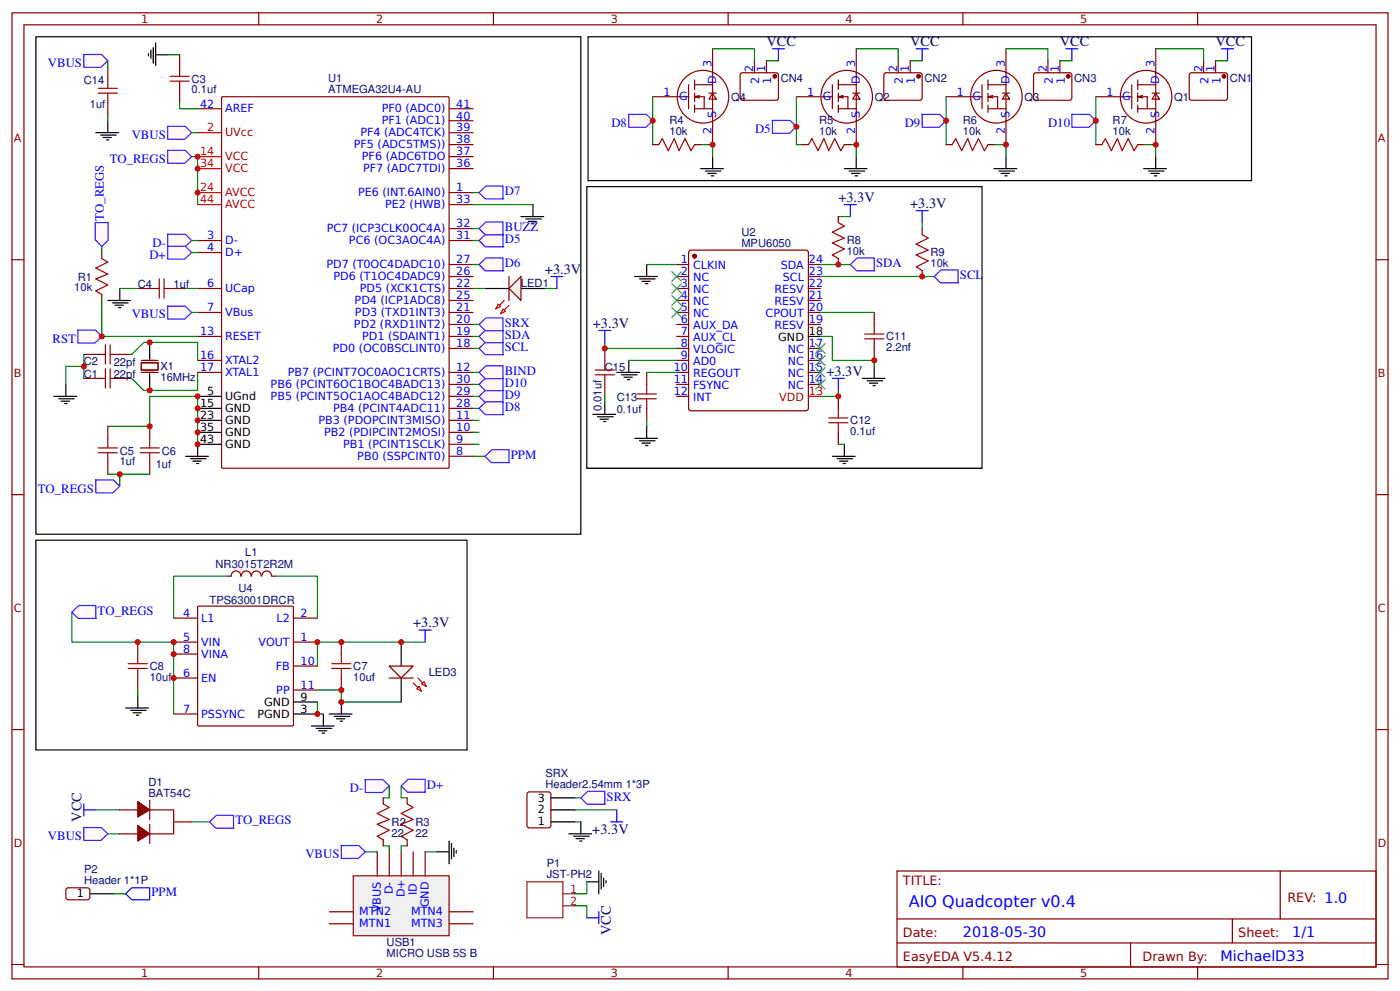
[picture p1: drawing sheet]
<svg xmlns="http://www.w3.org/2000/svg" width="309mm" height="219mm" viewBox="0 0 309 219" stroke-linecap="round" stroke-linejoin="round" font-family="sans-serif">
<g fill="none" stroke="#800" stroke-width=".26">
<path d="M2.6 2.8h304.1v213.3h-304.1zM5.3 5.5h298.7v207.9h-298.7zM57.1 2.8v2.7M109 2.8v2.7M160.9 2.8v2.7M212.7 2.8v2.7M264.6 2.8v2.7M43.7 24h5.2M49.1 21.4h49.9l.2 .1v81.6l-.1 .2-49.9 .1-.2-.2-.1-81.6zM99.2 24h5.3M99.2 37.2h5.3M99.2 34.6h5.3"/>
<path d="M99.2 31.9h5.3M99.2 29.3h5.3M99.2 26.6h5.3M2.6 57.3h2.7M22.5 55.7v1.4M43.7 55.7h5.2M43.7 53.1h5.2M99.2 53.1h5.3M99.2 42.5h5.3M99.2 58.4h5.3M99.2 50.5h5.3M99.2 45.2h5.3"/>
<path d="M304 57.3h2.7M18.5 78.2h2.7M22.5 65v1.3M26.5 78.2h2.6M43.7 79.6h5.2M43.7 69h5.2M43.7 63.7h5.2M43.7 74.3h5.2M99.2 69h5.3M99.2 63.7h5.3M99.2 74.3h5.3M99.2 61h5.3"/>
<path d="M99.2 66.3h5.3M99.2 71.6h5.3M99.2 76.9h5.3M18.5 83.5h2.7M26.5 83.5h2.6M43.7 82.2h5.2M99.2 82.2h5.3M99.2 84.9h5.3M99.2 87.5h5.3M99.2 90.1h5.3M99.2 92.8h5.3M99.2 95.4h5.3"/>
<path d="M99.2 98.1h5.3M2.6 109.2h2.7M99.2 100.7h5.3M304 109.2h2.7M2.6 161.1h2.7M304 161.1h2.7M198.2 192.3h105.8v21.1h-105.8zM282.8 192.3v10.6M2.6 212.9h2.7M57.1 213.4v2.7M109 213.4v2.7M160.9 213.4v2.7"/>
<path d="M198.2 202.9h105.8M198.2 208.1h105.8M212.7 213.4v2.7M249.8 208.1v5.3M264.6 213.4v2.7M272.3 202.9v5.2M304 212.9h2.7"/>
</g>
<path d="M43.7 37.2h5.2M43.7 34.6h5.2M43.7 29.3h5.2M43.7 45.2h5.2M43.7 42.5h5.2" fill="none" stroke="#f00" stroke-width=".26"/>
<path d="M43.7 87.5h5.2M43.7 98.1h5.2M43.7 95.4h5.2M43.7 90.1h5.2M43.7 92.8h5.2" fill="none" stroke="#000" stroke-width=".26"/>
<path d="M22.5 57.1l1.3 .8-2.6 1.3 2.6 1.3-2.6 1.1 2.6 1.3-2.6 1.3 1.3 .8M21.2 78.2h2.1M23.3 76.1v4.3M24.3 76.1v4.3M24.3 78.2h2.2M21.2 83.5h2.1M23.3 81.4v4.2M24.3 83.5h2.2M24.3 81.4v4.2" fill="none" stroke="#a00000" stroke-width=".26"/>
<path d="M17.1 72.9h4l1.4 1.4-1.5 1.4h-3.8z" fill="#fff7f8" stroke="#430aff" stroke-width=".26"/>
<path d="M37 12.1h2.7M39.7 22.7v1.3h4M42.3 34.6h1.4v10.6M22.5 54.4v1.3M18.5 78.2v2.7h-3.9v4M22.5 66.3v8h21.2M26.5 63.7h3.9M29.1 78.2l2.6-2.6h12v4M41 63.7h2.7M23.8 94.1h9.3v-6.6h10.6v10.6M43.7 82.2v4h-12l-2.6-2.7" fill="none" stroke="#080" stroke-width=".26"/>
<g fill="none" stroke="#000" stroke-width=".26">
<path d="M32.8 11.8v.6M33.3 11v1.9M33.9 10.5v3.4M34.4 12.1h2.6M34.4 9.4v5.1M23.8 66.3h5M24.9 66.9h3.4M25.4 67.4h1.9M26.2 67.9h.5M26.5 63.7v2.6M11.9 87.5h5M13 88h3.4"/>
<path d="M13.5 88.6h1.8M14.3 89.1h.5M14.6 84.9v2.6M43.7 98.1v2.6M41 100.7h5M42.1 101.3h3.4M42.6 101.8h1.8M43.4 102.3h.5"/>
</g>
<path d="M37.6 17.9h4.2M37.6 16.9h4.2M39.7 14.7v2.2M39.7 17.9v2.1M33.1 63.7h2.1M35.2 61.6v4.2M36.2 61.6v4.2M36.2 63.7h2.2" fill="none" stroke="#a00000" stroke-width=".26"/>
<path d="M39.7 12.1v2.6M39.7 20v2.7M30.4 63.7h2.7M38.4 63.7h2.6" fill="none" stroke="#800" stroke-width=".26"/>
<g fill="#fff7f8" stroke="#430aff" stroke-width=".26">
<path d="M37 51.7h3.9l1.4 1.4-1.5 1.5h-3.8z"/>
<path d="M37 54.4h3.9l1.4 1.3-1.5 1.5h-3.8z"/>
</g>
<path d="M42.3 55.7h1.4M42.3 53.1h1.4" fill="none" stroke="#080" stroke-width=".26"/>
<g fill="#fff7f8" stroke="#430aff" stroke-width=".26">
<path d="M105.8 87.5l1.6-1.5h3.7l.1 2.9h-4z"/>
<path d="M105.8 84.9l1.6-1.5h3.7l.1 2.8h-4z"/>
<path d="M105.8 82.2l1.6-1.4h3.7l.1 2.8h-4z"/>
<path d="M105.8 76.9l1.6-1.4h3.7l.1 2.8h-4z"/>
<path d="M105.8 74.3l1.6-1.5h3.7l.1 2.9h-4z"/>
<path d="M105.8 71.6l1.6-1.4h3.7l.1 2.8h-4z"/>
<path d="M105.8 58.4l1.6-1.5h3.7l.1 2.9h-4z"/>
<path d="M105.8 53.1l1.6-1.5h3.7l.1 2.9h-4z"/>
</g>
<g fill="none" stroke="#080" stroke-width=".26">
<path d="M104.5 58.4h1.3M104.5 53.1h1.3M104.5 42.5h1.3M104.5 63.7h2.7M104.5 71.6h1.3M104.5 74.3h1.3M104.5 76.9h1.3M120.4 63.7h2.6M104.5 82.2h1.3M104.5 84.9h1.3M104.5 87.5h1.3M104.5 90.1h1.3"/>
<path d="M104.5 92.8h1.3M104.5 95.4h1.3M104.5 98.1h1.3M23.8 104.7h9.3"/>
</g>
<path d="M21.7 98.9h4.2M21.7 99.9h4.2M23.8 96.8v2.1M23.8 99.9v2.1M31 98.9h4.2M31 99.9h4.2M33.1 96.8v2.1M33.1 99.9v2.1" fill="none" stroke="#a00000" stroke-width=".26"/>
<path d="M23.8 94.1v2.7M33.1 94.1v2.7M23.8 102v2.7M33.1 102v2.7" fill="none" stroke="#800" stroke-width=".26"/>
<path d="M37 67.6h3.9l1.4 1.4-1.5 1.4h-3.8z" fill="#fff7f8" stroke="#430aff" stroke-width=".26"/>
<path d="M42.3 69h1.4" fill="none" stroke="#080" stroke-width=".26"/>
<path d="M37 27.9h3.9l1.4 1.4-1.5 1.4h-3.8z" fill="#fff7f8" stroke="#430aff" stroke-width=".26"/>
<path d="M42.3 29.3h1.4" fill="none" stroke="#080" stroke-width=".26"/>
<path d="M21.7 19.5h4.2M23.8 17.4v2.1M21.7 20.6h4.2M23.8 20.6v2.1" fill="none" stroke="#a00000" stroke-width=".26"/>
<path d="M23.8 14.7v2.7M23.8 22.7v2.6" fill="none" stroke="#800" stroke-width=".26"/>
<path d="M18.5 12h3.9l1.4 1.4-1.5 1.5h-3.8z" fill="#fff7f8" stroke="#430aff" stroke-width=".26"/>
<g fill="none" stroke="#000" stroke-width=".26">
<path d="M7.9 8.1h120.4v109.8h-120.4zM21.2 29.3h5M22.2 29.8h3.5M22.8 30.3h1.8M23.5 30.9h.6M23.8 26.6v2.7M115.1 47.8h5M116.2 48.3h3.4M116.7 48.9h1.8M117.5 49.4h.5M117.7 45.2v2.6M33.1 75.6v3.7"/>
<path d="M33.1 82.5v3.7"/>
</g>
<path d="M23.8 13.4v1.3M23.8 25.3v1.3M104.5 45.2h13.2" fill="none" stroke="#080" stroke-width=".26"/>
<path d="M31.2 79.6h3.7M31.2 80.1h3.7v1.6h-3.7zM31.2 82.2h3.7" fill="none" stroke="#800" stroke-width=".26"/>
<path d="M105.8 42.5l1.6-1.4h3.7l.1 2.8h-4z" fill="#fff7f8" stroke="#430aff" stroke-width=".26"/>
<circle cx="153.5" cy="56.5" r=".4" fill="#800" stroke="#800" stroke-width=".26"/>
<g fill="none" stroke="#800" stroke-width=".26">
<path d="M149.5 58.4h2.6M152.4 55.3l25.7-.1 .4 .3 .1 34.6-.3 .5-25.6 .1-.5-.3-.1-34.7zM178.6 58.4h2.6M149.5 61h2.6M149.5 63.7h2.6M149.5 66.3h2.6M149.5 69h2.6M149.5 71.6h2.6M149.5 74.3h2.6M149.5 76.9h2.6M149.5 79.6h2.6M178.6 61h2.6"/>
<path d="M178.6 63.7h2.6M178.6 66.3h2.6M178.6 69h2.6M178.6 71.6h2.6M178.6 76.9h2.6M178.6 79.6h2.6M149.5 82.2h2.6M149.5 84.9h2.6M149.5 87.5h2.6M178.6 82.2h2.6M178.6 84.9h2.6"/>
</g>
<path d="M178.6 87.5h2.6" fill="none" stroke="#f00" stroke-width=".26"/>
<path d="M178.6 74.3h2.6" fill="none" stroke="#000" stroke-width=".26"/>
<path d="M180.2 81.1l2.1 2.2zM182.3 81.1l-2.1 2.2z" fill="#000" stroke="#3c3" stroke-width=".26"/>
<g fill="#fff7f8" stroke="#430aff" stroke-width=".26">
<path d="M187.9 58.4l1.5-1.5h3.7l.1 2.9h-4z"/>
<path d="M206.4 61l1.5-1.4h3.8v2.8h-3.9z"/>
</g>
<g fill="none" stroke="#a00000" stroke-width=".26">
<path d="M133.6 79.6v2.1M191 74.8h4.3M191 73.7h4.3M193.1 71.6v2.1M193.1 74.8v2.1M131.5 82.7h4.2M131.5 81.7h4.2M133.6 82.7v2.2M140.8 87h4.2M140.8 88h4.2M142.9 84.9v2.1M142.9 88v2.1"/>
<path d="M183.1 93.3h4.2M183.1 92.3h4.2M185.2 90.1v2.2M185.2 93.3v2.1M28.3 147.6h4.2M28.3 146.5h4.2M30.4 144.4v2.1M30.4 147.6v2.1M73.3 147.6h4.2M73.3 146.5h4.2M75.4 144.4v2.1M75.4 147.6v2.1"/>
</g>
<g fill="none" stroke="#800" stroke-width=".26">
<path d="M133.6 76.9v2.7M193.1 69v2.6M193.1 76.9v2.7M133.6 84.9v2.6M142.9 82.2v2.7M142.9 90.1v2.7M185.2 87.5v2.6M185.2 95.4v2.7M38.4 136.4h5.3M43.8 133.8h20.8l.2 .1v26.1l-.1 .2-20.8 .1-.2-.2v-26zM50.3 127.2h.8M51.1 127.2a1.06 1.06 0 0 1 1.1-1.2 1.06 1.06 0 0 1 1 1.2"/>
<path d="M53.3 127.2a1.06 1.06 0 0 1 1.1-1.2 1.06 1.06 0 0 1 1 1.2M55.6 127.2a1.06 1.06 0 0 1 1-1.2 1.06 1.06 0 0 1 1.1 1.2M57.9 127.2a1.06 1.06 0 0 1 1-1.2 1.06 1.06 0 0 1 1.1 1.2M60.1 127.2h.8M64.8 136.4h5.3M30.4 141.7v2.7M30.4 149.7v2.6M38.4 141.7h5.3M38.4 149.7h5.3M38.4 157.6h5.3M38.4 144.4h5.3M64.8 141.7h5.3"/>
<path d="M64.8 147h5.3M64.8 152.3h5.3M75.4 141.7v2.7M75.4 149.7v2.6"/>
</g>
<g fill="none" stroke="#000" stroke-width=".26">
<path d="M129.6 41.2h87.4v62.2h-87.4zM142.9 58.4v2.6M138.9 79.6v2.6M140.2 61h5.1M141.3 61.6h3.4M141.8 62.1h1.9M142.6 62.6h.5M131 91.5h5M132 92h3.5M132.6 92.5h1.8M133.3 93.1h.6M133.6 88.8v2.7"/>
<path d="M136.3 82.2h5M137.3 82.7h3.5M137.8 83.3h1.9M138.6 83.8h.6M140.2 96.8h5.1M141.3 97.3h3.4M141.8 97.8h1.9M142.6 98.3h.5M142.9 94.1v2.7M186.5 98.1v2.6M190.5 83.5h5M191.6 84.1h3.4"/>
<path d="M192.1 84.6h1.8M192.9 85.1h.5M193.1 80.9v2.6M7.9 119.2h95.3v46.3h-95.3zM183.9 100.7h5M184.9 101.3h3.5M185.5 101.8h1.8M186.3 102.3h.5M27.8 156.3h5M28.8 156.8h3.5M29.4 157.3h1.8M30.2 157.9h.5"/>
<path d="M30.4 153.6v2.7M64.8 157.6h5.3M64.8 155h5.3M71.4 157.6v2.7M72.8 157.6h5M73.8 158.1h3.5M74.3 158.7h1.9M75.1 159.2h.6M75.4 155v2.6M88.6 141.7v5.3M88.6 149.7v5.3M68.8 160.3h5"/>
<path d="M69.8 160.8h3.5M70.4 161.3h1.8M71.2 161.8h.5"/>
</g>
<g fill="none" stroke="#080" stroke-width=".26">
<path d="M142.9 58.4h6.6M181.2 58.4h6.7M185.2 47.8h2.7M203.7 49.1v1.4M133.6 75.6v1.3h15.9M138.9 79.6h10.6M181.2 74.3h2.7v5.3h9.2v1.3M181.2 69h11.9M181.2 61h25.2M133.6 87.5v1.3M142.9 82.2h6.6M142.9 92.8v1.3"/>
<path d="M185.2 86.2v1.3h-4M185.2 98.1h1.3M50.3 127.2h-11.9v9.2M60.9 127.2h9.2v9.2M30.4 141.7h8v15.9M30.4 152.3v1.3M70.1 155v2.6h1.3M70.1 152.3h5.3v2.7h13.2M93.9 141.7h-23.8v5.3"/>
</g>
<path d="M186.5 45.2h2.7M187.9 45.2v2.6M202.4 46.5h2.7M203.7 46.5v2.6M132.3 72.9h2.6M133.6 72.9v2.7M183.9 83.5h2.6M185.2 83.5v2.7M92.6 139.1h2.6M93.9 139.1v2.6" fill="none" stroke="#00f" stroke-width=".26"/>
<g fill="#000" stroke="#3c3" stroke-width=".26">
<path d="M148.4 60l2.1 2.1zM150.5 60l-2.1 2.1z"/>
<path d="M148.4 62.6l2.1 2.1zM150.5 62.6l-2.1 2.1z"/>
<path d="M148.4 65.3l2.1 2.1zM148.4 67.4l2.1-2.1z"/>
<path d="M148.4 67.9l2.1 2.1zM150.5 67.9l-2.1 2.1z"/>
<path d="M180.2 78.5l2.1 2.1zM182.3 78.5l-2.1 2.1z"/>
<path d="M180.2 75.9l2.1 2.1zM182.3 75.9l-2.1 2.1z"/>
<path d="M180.2 83.8l2.1 2.1zM182.3 83.8l-2.1 2.1z"/>
</g>
<path d="M86 147h5.3l-2.7 2.7z" fill="#efefef" stroke="#800" stroke-width=".26"/>
<path d="M91.3 150.7l1.8 1.9M92.3 149.7l1.9 1.8" fill="none" stroke="#f00" stroke-width=".26"/>
<g fill="#efefef" stroke="#f00" stroke-width=".26">
<path d="M92.1 152.1l.5-.6 .5 1.1z"/>
<path d="M93.1 151l.6-.5 .5 1z"/>
</g>
<g fill="none" stroke="#800" stroke-width=".26">
<path d="M151.3 17.2a5.7 5.7 0 0 1 8 .1 5.7 5.7 0 0 1 0 8.1 5.7 5.7 0 0 1-8 .1 5.9 5.9 0 0 1 0-8.3zM152.1 18.7v5.3M153.5 17.6v2.2M153.5 18.7h3.9M157.4 10.8v21.1M183 17.2a5.7 5.7 0 0 1 8.1 .1 5.7 5.7 0 0 1 0 8.1 5.7 5.7 0 0 1-8.1 .1 5.9 5.9 0 0 1 0-8.3zM183.9 18.7v5.3M185.2 18.7h4M185.2 17.6v2.2M189.2 10.8v21.1M216.1 17.2a5.7 5.7 0 0 1 8.1 .1 5.7 5.7 0 0 1 0 8.1 5.7 5.7 0 0 1-8.1 .1 5.9 5.9 0 0 1 0-8.3zM217 18.7v5.3"/>
<path d="M218.3 18.7h3.9M218.3 17.6v2.2M222.2 10.8v21.1M249.2 17.2a5.7 5.7 0 0 1 8 .1 5.7 5.7 0 0 1 0 8.1 5.7 5.7 0 0 1-8 .1 5.9 5.9 0 0 1 0-8.3zM250 18.7v5.3M251.4 18.7h3.9M251.4 17.6v2.2M255.3 10.8v21.1M144.2 21.4h5.3M149.8 21.4h2.3M153.5 20.6v1.8M153.5 23.2v1.6"/>
<path d="M153.5 24h3.9M154.5 21.6l-1-.2h2.1v2.6M154.5 21.1l-1 .3M156.6 20.6h1.6M157.4 20.6l.8 1.3h-1.6zM175.9 21.4h5.3M181.5 21.4h2.4M185.2 24h4M185.2 20.6v1.8M185.2 23.2v1.6M186.3 21.6l-1.1-.2h2.1v2.6M186.3 21.1l-1.1 .3"/>
<path d="M188.4 20.6h1.6M189.2 20.6l.8 1.3h-1.6zM209 21.4h5.3M214.6 21.4h2.4M218.3 24h3.9M218.3 20.6v1.8M218.3 23.2v1.6M219.3 21.6l-1-.2h2.1v2.6M219.3 21.1l-1 .3M221.5 20.6h1.5M222.2 20.6l.8 1.3h-1.5zM242.1 21.4h5.3"/>
<path d="M247.6 21.4h2.4M251.4 24h3.9M251.4 20.6v1.8M251.4 23.2v1.6M252.4 21.6l-1-.2h2.1v2.6M252.4 21.1l-1 .3M254.5 20.6h1.6M255.3 20.6l.8 1.3h-1.6zM86 149.7h5.3"/>
</g>
<path d="M15.9 135.1v6.6h14.5M127 178.8h9.3" fill="none" stroke="#080" stroke-width=".26"/>
<path d="M136.3 178.8v2.6M134.9 181.4h2.7" fill="none" stroke="#00f" stroke-width=".26"/>
<path d="M129.9 8.1h146.6v31.8h-146.6zM125.7 184.1h5M126.7 184.6h3.5M127.3 185.1h1.8M128.1 185.7h.5M128.3 181.4v2.7" fill="none" stroke="#000" stroke-width=".26"/>
<g fill="#fff7f8" stroke="#430aff" stroke-width=".26">
<path d="M138.8 25.3h4l1.4 1.3-1.5 1.5h-3.8z"/>
<path d="M170.6 26.6h4l1.3 1.4-1.5 1.4h-3.7z"/>
<path d="M203.7 25.3h3.9l1.4 1.3-1.5 1.5h-3.8z"/>
</g>
<g fill="none" stroke="#000" stroke-width=".26">
<path d="M154.8 37.2h5M155.8 37.8h3.5M156.4 38.3h1.8M157.2 38.8h.5M157.4 34.6v2.6M186.5 37.2h5.1M187.6 37.8h3.4M188.1 38.3h1.9M188.9 38.8h.5M189.2 34.6v2.6M219.6 37.2h5M220.7 37.8h3.4"/>
<path d="M221.2 38.3h1.8M222 38.8h.5M222.2 34.6v2.6M252.7 37.2h5M253.7 37.8h3.5M254.3 38.3h1.8M255.1 38.8h.5M255.3 34.6v2.6"/>
</g>
<path d="M144.2 21.4v10.5M154.8 31.9h2.6v2.7M175.9 21.4v10.5h1.4M187.9 31.9h1.3v2.7M209 21.4v10.5M219.6 31.9h2.6v2.7M242.1 21.4v10.5M252.7 31.9h2.6v2.7" fill="none" stroke="#080" stroke-width=".26"/>
<path d="M236.7 25.3h4l1.4 1.3-1.5 1.5h-3.8z" fill="#fff7f8" stroke="#430aff" stroke-width=".26"/>
<path d="M170.7 10.8h2.6M172 10.8v2.6M202.4 10.8h2.7M203.7 10.8v2.6M235.5 10.8h2.6M236.8 10.8v2.6M269.9 10.8h2.6M271.2 10.8v2.6" fill="none" stroke="#00f" stroke-width=".26"/>
<path d="M163.8 16.1h7.9l.3 .5-.1 5.3-.5 .2h-7.6l-.3-.5v-5zM166.7 13.4v2.7M169.3 13.4v2.7M195.5 16.1h8l.2 .5v5.3l-.5 .2h-7.7l-.2-.5v-5zM198.4 13.4v2.7M201.1 13.4v2.7M228.6 16.1h7.9l.3 .5-.1 5.3-.4 .2h-7.7l-.3-.5v-5zM231.5 13.4v2.7M234.2 13.4v2.7M263 16.1h7.9l.3 .5-.1 5.3-.4 .2h-7.7l-.3-.5v-5zM265.9 13.4v2.7M268.6 13.4v2.7" fill="none" stroke="#800" stroke-width=".26"/>
<g fill="#800" stroke="#800" stroke-width=".26">
<circle cx="171.2" cy="16.9" r=".4"/>
<circle cx="202.9" cy="16.9" r=".4"/>
<circle cx="236" cy="16.9" r=".4"/>
<circle cx="270.4" cy="16.9" r=".4"/>
</g>
<path d="M157.4 10.8h9.3v2.6M169.3 13.4h2.7M189.2 10.8h9.2v2.6M201.1 13.4h2.6M222.2 10.8h9.3v2.6M234.2 13.4h2.6M255.3 10.8h10.6v2.6M268.6 13.4h2.6" fill="none" stroke="#080" stroke-width=".26"/>
<path d="M46.3 181.4l1.5-1.4h3.8l.1 2.8h-4z" fill="#fff7f8" stroke="#430aff" stroke-width=".26"/>
<path d="M42.3 181.4h4" fill="none" stroke="#080" stroke-width=".26"/>
<path d="M18.5 178.8h2.7M18.5 177.5v2.6" fill="none" stroke="#00f" stroke-width=".26"/>
<path d="M18.5 182.7h3.9l1.4 1.4-1.5 1.4h-3.8z" fill="#fff7f8" stroke="#430aff" stroke-width=".26"/>
<path d="M21.2 178.8h5.3M23.8 184.1h2.7" fill="none" stroke="#080" stroke-width=".26"/>
<path d="M26.5 178.8h3.9M33.1 178.8h5.3v5.3h-5.3M33.1 176.7v4.2M26.5 184.1h3.9M33.1 182v4.2M38.4 181.4h3.9" fill="none" stroke="#800" stroke-width=".26"/>
<g fill="#800" stroke="#800" stroke-width=".26">
<path d="M30.4 176.9l2.7 1.9-2.7 1.6z"/>
<path d="M30.4 182.2l2.7 1.9-2.7 1.6z"/>
</g>
<path d="M107.2 63.7h5.2M115.1 63.7h5.3" fill="none" stroke="#000" stroke-width=".26"/>
<path d="M115.1 61v5.3l-2.7-2.6z" fill="#efefef" stroke="#800" stroke-width=".26"/>
<path d="M111.4 66.3l-1.9 1.9M112.4 67.4l-1.8 1.8" fill="none" stroke="#f00" stroke-width=".26"/>
<g fill="#efefef" stroke="#f00" stroke-width=".26">
<path d="M110.1 67.1l.5 .6-1.1 .5z"/>
<path d="M111.1 68.2l.6 .5-1.1 .5z"/>
</g>
<path d="M112.4 61v5.3" fill="none" stroke="#800" stroke-width=".26"/>
<path d="M121.7 61h2.7M123 61v2.7M129.6 202.6h2.7M132.3 201.3v2.6" fill="none" stroke="#00f" stroke-width=".26"/>
<path d="M116.4 194.7h8v7.9h-8zM124.4 199.9h2.6M124.4 197.3h2.6" fill="none" stroke="#8d2323" stroke-width=".26"/>
<path d="M129.6 194.7h2.7M132.3 192.3v5M132.8 192.8v3.4M133.3 193.9v1.8M133.9 194.4v.5" fill="none" stroke="#000" stroke-width=".26"/>
<path d="M18.5 80.9v2.6M127 199.9h2.6v2.7M129.6 194.7v2.6h-2.6" fill="none" stroke="#080" stroke-width=".26"/>
<g fill="#fff7f8" stroke="#430aff" stroke-width=".26">
<path d="M105.8 90.1l1.6-1.4h3.7l.1 2.8h-4z"/>
<path d="M105.8 50.5l1.6-1.5h3.7l.1 2.8h-4z"/>
</g>
<path d="M104.5 50.5h1.3" fill="none" stroke="#080" stroke-width=".26"/>
<path d="M107.2 100.7l1.5-1.4h3.7l.1 2.8h-4z" fill="#fff7f8" stroke="#430aff" stroke-width=".26"/>
<path d="M104.5 100.7h2.7" fill="none" stroke="#080" stroke-width=".26"/>
<g fill="#fff7f8" stroke="#430aff" stroke-width=".26">
<path d="M128.3 176.1l1.5-1.4h3.8l.1 2.8h-4z"/>
<path d="M15.9 135.1l1.5-1.4h3.8v2.8h-3.9z"/>
</g>
<path d="M145.5 31.9l.8-1.3 1.3 2.7 1.4-2.7 1 2.7 1.3-2.7 1.4 2.7 .8-1.4M178.6 31.9l.8-1.3 1.3 2.7 1.3-2.7 1.1 2.7 1.3-2.7 1.3 2.7 .8-1.4M210.3 31.9l.8-1.3 1.4 2.7 1.3-2.7 1 2.7 1.4-2.7 1.3 2.7 .8-1.4M243.4 31.9l.8-1.3 1.3 2.7 1.4-2.7 1 2.7 1.3-2.7 1.4 2.7 .8-1.4M185.2 49.1l1.3 .8-2.6 1.3 2.6 1.4-2.6 1 2.6 1.4-2.6 1.3 1.3 .8M203.7 51.8l1.4 .8-2.7 1.3 2.7 1.3-2.7 1.1 2.7 1.3-2.7 1.3 1.3 .8" fill="none" stroke="#a00000" stroke-width=".26"/>
<path d="M144.2 31.9h1.3M153.5 31.9h1.3M177.3 31.9h1.3M186.5 31.9h1.4M209 31.9h1.3M218.3 31.9h1.3M242.1 31.9h1.3M251.4 31.9h1.3M185.2 47.8v1.3M185.2 57.1v1.3M203.7 50.5v1.3M203.7 59.7v1.3" fill="none" stroke="#800" stroke-width=".26"/>
<path d="M78.1 193.3h21.1v13.3h-21.1z" fill="#efefef" stroke="#800" stroke-width=".26"/>
<path d="M83.3 188v5.3M86 188v5.3M88.6 188v5.3M91.3 188v5.3M93.9 188v5.3M72.8 201.3h5.3M72.8 203.9h5.3M99.2 201.3h5.3M99.2 203.9h5.3" fill="none" stroke="#800" stroke-width=".26"/>
<path d="M80.7 188h2.6M84.7 186.7h1.3v1.3M90 186.7h-1.4v1.3M93.9 188h2.7" fill="none" stroke="#080" stroke-width=".26"/>
<path d="M96.6 188h2.6M99.2 185.7v5M99.7 186.2v3.4M100.3 187.2v1.9M100.8 187.8v.5" fill="none" stroke="#000" stroke-width=".26"/>
<g fill="#fff7f8" stroke="#430aff" stroke-width=".26">
<path d="M88.6 173.5l1.6-1.5h3.7l.1 2.9h-4z"/>
<path d="M80.6 172.1h4l1.4 1.4-1.5 1.4h-3.8z"/>
</g>
<path d="M86 173.5v2.6h-1.3M88.6 173.5v2.6h1.4" fill="none" stroke="#080" stroke-width=".26"/>
<path d="M75.3 186.6h4l1.4 1.4-1.5 1.5h-3.8z" fill="#fff7f8" stroke="#430aff" stroke-width=".26"/>
<path d="M84.7 177.5l1.3 .7-2.7 1.4 2.7 1.3-2.7 1.1 2.7 1.3-2.7 1.3 1.4 .8M90 177.5l1.3 .7-2.7 1.4 2.7 1.3-2.7 1.1 2.7 1.3-2.7 1.3 1.4 .8" fill="none" stroke="#a00000" stroke-width=".26"/>
<path d="M84.7 176.1v1.4M90 176.1v1.4M84.7 185.4v1.3M90 185.4v1.3" fill="none" stroke="#800" stroke-width=".26"/>
<g fill="#fff7f8" stroke="#430aff" stroke-width=".26">
<path d="M21.1 106h4l1.4 1.3-1.6 1.5h-3.7z"/>
<path d="M37 33.2h3.9l1.4 1.4-1.5 1.4h-3.8z"/>
</g>
<path d="M26.5 104.7v2.6" fill="none" stroke="#080" stroke-width=".26"/>
<path d="M21 49.1h2.9v3.9l-1.4 1.4-1.5-1.5z" fill="#fff7f8" stroke="#430aff" stroke-width=".26"/>
<path d="M116.7 174.9l4.5-.1 .4 .3 .1 7.1-.3 .5h-4.5l-.4-.2-.1-7.2zM14.8 196h4.8l.2 .5v1.9l-.5 .2h-4.5l-.2-.5v-1.6z" fill="none" stroke="#800" stroke-width=".26"/>
<path d="M121.7 176.1h5.3M121.7 178.8h5.3M19.8 197.3h5.3M121.7 181.4h5.3" fill="none" stroke="#000" stroke-width=".26"/>
<path d="M127 176.1h1.3M25.1 197.3h2.7M127 181.4h1.3" fill="none" stroke="#080" stroke-width=".26"/>
<path d="M27.8 197.3l1.3-1.3h4v2.6h-4z" fill="none" stroke="#00f" stroke-width=".26"/>
<g fill="#c00">
<circle cx="26.5" cy="104.7" r=".66"/>
<circle cx="203.7" cy="61" r=".66"/>
<circle cx="185.2" cy="58.4" r=".66"/>
<circle cx="22.5" cy="74.3" r=".66"/>
<circle cx="242.1" cy="26.6" r=".66"/>
<circle cx="209" cy="26.6" r=".66"/>
<circle cx="222.2" cy="31.9" r=".66"/>
<circle cx="255.3" cy="31.9" r=".66"/>
<circle cx="189.2" cy="31.9" r=".66"/>
<circle cx="175.9" cy="28" r=".66"/>
<circle cx="157.4" cy="31.9" r=".66"/>
<circle cx="144.2" cy="26.6" r=".66"/>
<circle cx="75.4" cy="155" r=".66"/>
<circle cx="30.4" cy="141.7" r=".66"/>
<circle cx="38.4" cy="149.7" r=".66"/>
<circle cx="38.4" cy="144.4" r=".66"/>
<circle cx="38.4" cy="141.7" r=".66"/>
<circle cx="70.1" cy="157.6" r=".66"/>
<circle cx="70.1" cy="141.7" r=".66"/>
<circle cx="75.4" cy="141.7" r=".66"/>
<circle cx="75.4" cy="152.3" r=".66"/>
<circle cx="88.6" cy="141.7" r=".66"/>
<circle cx="133.6" cy="76.9" r=".66"/>
<circle cx="185.2" cy="87.5" r=".66"/>
<circle cx="193.1" cy="79.6" r=".66"/>
<circle cx="43.7" cy="42.5" r=".66"/>
<circle cx="43.7" cy="37.2" r=".66"/>
<circle cx="43.7" cy="34.6" r=".66"/>
<circle cx="43.7" cy="98.1" r=".66"/>
<circle cx="43.7" cy="95.4" r=".66"/>
<circle cx="43.7" cy="92.8" r=".66"/>
<circle cx="43.7" cy="90.1" r=".66"/>
<circle cx="43.7" cy="87.5" r=".66"/>
<circle cx="33.1" cy="75.6" r=".66"/>
<circle cx="33.1" cy="86.2" r=".66"/>
<circle cx="33.1" cy="94.1" r=".66"/>
<circle cx="18.5" cy="80.9" r=".66"/>
</g>
<text font-size="3.5" fill="#00f" x="200.8" y="200.2">AIO Quadcopter v0.4</text>
<g font-size="3.2" fill="#000080">
<text x="169.3" y="10.1">VCC</text>
<text x="201.1" y="10.1">VCC</text>
<text x="234.2" y="10.1">VCC</text>
<text x="268.6" y="10.2">VCC</text>
<text x="185.2" y="44.6">+3.3V</text>
<text x="201.1" y="45.9">+3.3V</text>
<text x="120.4" y="60.5">+3.3V</text>
<text x="131" y="72.4">+3.3V</text>
<text x="182.6" y="82.9">+3.3V</text>
<text x="91.3" y="138.5">+3.3V</text>
<text x="18" y="181.4" transform="rotate(-90 18 181.4)">VCC</text>
<text x="130.9" y="184.2">+3.3V</text>
<text x="135" y="206.5" transform="rotate(-90 135 206.5)">VCC</text>
</g>
<g font-size="3.2" fill="#00f">
<text x="212.7" y="206.8">2018-05-30</text>
<text x="285.5" y="206.8">1/1</text>
<text x="269.6" y="212.1">MichaelD33</text>
</g>
<g font-size="2.8" fill="#00f">
<text x="10.6" y="14.7">VBUS</text>
<text x="135.1" y="28">D8</text>
<text x="166.8" y="29.3">D5</text>
<text x="199.9" y="28">D9</text>
<text x="231.5" y="28">D10</text>
<text x="24.2" y="36">TO_REGS</text>
<text x="29.1" y="30.6">VBUS</text>
<text x="111.5" y="43.1">D7</text>
<text x="23" y="48.7" transform="rotate(-90 23 48.7)">TO_REGS</text>
<text x="111.5" y="53.7">D5</text>
<text x="111.5" y="51.1">BUZZ</text>
<text x="33" y="57.1">D+</text>
<text x="33.7" y="54.4">D-</text>
<text x="111.5" y="59">D6</text>
<text x="193.5" y="59">SDA</text>
<text x="212.1" y="61.6">SCL</text>
<text x="29.1" y="70.3">VBUS</text>
<text x="11.6" y="75.6">RST</text>
<text x="111.5" y="77.5">SCL</text>
<text x="111.5" y="74.9">SDA</text>
<text x="111.5" y="72.2">SRX</text>
<text x="111.5" y="82.8">BIND</text>
<text x="111.5" y="88.1">D9</text>
<text x="111.5" y="85.4">D10</text>
<text x="111.5" y="90.7">D8</text>
<text x="112.9" y="101.3">PPM</text>
<text x="8.4" y="108.7">TO_REGS</text>
<text x="21.6" y="135.6">TO_REGS</text>
<text x="77.3" y="174.8">D-</text>
<text x="94.3" y="174.1">D+</text>
<text x="134" y="176.7">SRX</text>
<text x="10.6" y="185.4">VBUS</text>
<text x="52" y="182">TO_REGS</text>
<text x="67.5" y="189.3">VBUS</text>
<text x="33.5" y="197.9">PPM</text>
</g>
<g font-size="2.8" fill="#800">
<text x="199.5" y="195.4">TITLE:</text>
<text x="284.4" y="199.2">REV: 1.0</text>
<text x="199.5" y="206.8">Date:</text>
<text x="273.6" y="206.8">Sheet:</text>
<text x="199.5" y="212.1">EasyEDA V5.4.12</text>
<text x="252.4" y="212.1">Drawn By:</text>
</g>
<g font-size="2.5" fill="#800">
<text x="31.2" y="5.1">1</text>
<text x="83.1" y="5.1">2</text>
<text x="134.9" y="5.1">3</text>
<text x="186.8" y="5.1">4</text>
<text x="238.7" y="5.1">5</text>
<text x="3" y="31.4">A</text>
<text x="304.4" y="31.4">A</text>
<text x="3" y="83.3">B</text>
<text x="304.4" y="83.3">B</text>
<text x="3" y="135.1">C</text>
<text x="304.4" y="135.1">C</text>
<text x="3" y="187">D</text>
<text x="304.4" y="187">D</text>
<text x="31.2" y="215.7">1</text>
<text x="83.1" y="215.7">2</text>
<text x="134.9" y="215.7">3</text>
<text x="186.8" y="215.7">4</text>
<text x="238.7" y="215.7">5</text>
</g>
<g font-size="2.5" fill="#00f">
<text x="157.2" y="14.7" transform="rotate(-90 157.2 14.7)">3</text>
<text x="166.4" y="15.9" transform="rotate(-90 166.4 15.9)">2</text>
<text x="169.1" y="15.9" transform="rotate(-90 169.1 15.9)">1</text>
<text x="188.9" y="14.7" transform="rotate(-90 188.9 14.7)">3</text>
<text x="198.2" y="15.9" transform="rotate(-90 198.2 15.9)">2</text>
<text x="200.8" y="15.9" transform="rotate(-90 200.8 15.9)">1</text>
<text x="222" y="14.7" transform="rotate(-90 222 14.7)">3</text>
<text x="231.2" y="15.9" transform="rotate(-90 231.2 15.9)">2</text>
<text x="233.9" y="15.9" transform="rotate(-90 233.9 15.9)">1</text>
<text x="255.1" y="14.7" transform="rotate(-90 255.1 14.7)">3</text>
<text x="265.6" y="15.9" transform="rotate(-90 265.6 15.9)">2</text>
<text x="268.3" y="15.9" transform="rotate(-90 268.3 15.9)">1</text>
<text x="44.2" y="23.7">42</text>
<text x="100.8" y="23.7">41</text>
<text x="146.6" y="21.1">1</text>
<text x="150" y="22.1">G</text>
<text x="158.2" y="18.5" transform="rotate(-90 158.2 18.5)">D</text>
<text x="167.7" y="18.6" transform="rotate(-90 167.7 18.6)">2</text>
<text x="170.4" y="18.6" transform="rotate(-90 170.4 18.6)">1</text>
<text x="178.3" y="21.1">1</text>
<text x="181.8" y="22.1">G</text>
<text x="190" y="18.5" transform="rotate(-90 190 18.5)">D</text>
<text x="199.5" y="18.6" transform="rotate(-90 199.5 18.6)">2</text>
<text x="202.1" y="18.6" transform="rotate(-90 202.1 18.6)">1</text>
<text x="211.4" y="21.1">1</text>
<text x="214.8" y="22.1">G</text>
<text x="223" y="18.5" transform="rotate(-90 223 18.5)">D</text>
<text x="232.6" y="18.6" transform="rotate(-90 232.6 18.6)">2</text>
<text x="235.2" y="18.6" transform="rotate(-90 235.2 18.6)">1</text>
<text x="244.5" y="21.1">1</text>
<text x="247.9" y="22.1">G</text>
<text x="256.1" y="18.5" transform="rotate(-90 256.1 18.5)">D</text>
<text x="267" y="18.6" transform="rotate(-90 267 18.6)">2</text>
<text x="269.6" y="18.6" transform="rotate(-90 269.6 18.6)">1</text>
<text x="49.7" y="24.8">AREF</text>
<text x="84.3" y="27.4">PF1 (ADC1)</text>
<text x="84.3" y="24.8">PF0 (ADC0)</text>
<text x="100.8" y="29">39</text>
<text x="100.8" y="26.4">40</text>
<text x="157.2" y="29.5" transform="rotate(-90 157.2 29.5)">2</text>
<text x="158.2" y="26.1" transform="rotate(-90 158.2 26.1)">S</text>
<text x="188.9" y="29.5" transform="rotate(-90 188.9 29.5)">2</text>
<text x="190" y="26.1" transform="rotate(-90 190 26.1)">S</text>
<text x="222" y="29.5" transform="rotate(-90 222 29.5)">2</text>
<text x="223" y="26.1" transform="rotate(-90 223 26.1)">S</text>
<text x="255.1" y="29.5" transform="rotate(-90 255.1 29.5)">2</text>
<text x="256.1" y="26.1" transform="rotate(-90 256.1 26.1)">S</text>
<text x="78.2" y="32.7">PF5 (ADC5TMS))</text>
<text x="79.6" y="30.1">PF4 (ADC4TCK)</text>
<text x="79.9" y="35.4">PF6 (ADC6TDO</text>
<text x="100.8" y="34.3">37</text>
<text x="100.8" y="31.7">38</text>
<text x="80.2" y="38">PF7 (ADC7TDI)</text>
<text x="100.8" y="37">36</text>
<text x="79.1" y="43.3">PE6 (INT.6AIN0)</text>
<text x="85.1" y="46">PE2 (HWB)</text>
<text x="100.8" y="42.3">1</text>
<text x="100.8" y="44.9">33</text>
<text x="45.8" y="52.8">3</text>
<text x="49.7" y="53.9">D-</text>
<text x="72.2" y="51.2">PC7 (ICP3CLK0OC4A)</text>
<text x="77.1" y="53.9">PC6 (OC3AOC4A)</text>
<text x="100.8" y="50.2">32</text>
<text x="100.8" y="52.8">31</text>
<text x="45.8" y="55.5">4</text>
<text x="49.7" y="56.5">D+</text>
<text x="72.1" y="59.2">PD7 (T0OC4DADC10)</text>
<text x="100.8" y="58.1">27</text>
<text x="150.4" y="58.1">1</text>
<text x="153.1" y="59.5">CLKIN</text>
<text x="172.5" y="59.5">SDA</text>
<text x="178.7" y="58.1">24</text>
<text x="45.8" y="63.4">6</text>
<text x="49.7" y="64.5">UCap</text>
<text x="73.7" y="61.8">PD6 (T1OC4DADC9)</text>
<text x="79.5" y="64.5">PD5 (XCK1CTS)</text>
<text x="100.8" y="60.8">26</text>
<text x="100.8" y="63.4">22</text>
<text x="150.4" y="60.8">2</text>
<text x="150.4" y="63.4">3</text>
<text x="153.1" y="62.1">NC</text>
<text x="153.1" y="64.7">NC</text>
<text x="171.1" y="64.7">RESV</text>
<text x="172.9" y="62.1">SCL</text>
<text x="178.7" y="60.8">23</text>
<text x="178.7" y="63.4">22</text>
<text x="45.8" y="68.7">7</text>
<text x="49.7" y="69.8">VBus</text>
<text x="78.3" y="67.1">PD4 (ICP1ADC8)</text>
<text x="78.4" y="69.8">PD3 (TXD1INT3)</text>
<text x="100.8" y="66.1">25</text>
<text x="100.8" y="68.7">21</text>
<text x="100.8" y="71.4">20</text>
<text x="150.4" y="66.1">4</text>
<text x="150.4" y="68.7">5</text>
<text x="150.4" y="71.4">6</text>
<text x="153.1" y="67.4">NC</text>
<text x="153.1" y="70">NC</text>
<text x="169.1" y="70">CPOUT</text>
<text x="171.1" y="67.4">RESV</text>
<text x="178.7" y="68.7">20</text>
<text x="178.7" y="71.4">19</text>
<text x="178.7" y="66.1">21</text>
<text x="44.2" y="74">13</text>
<text x="49.7" y="75.1">RESET</text>
<text x="73.5" y="77.7">PD0 (OC0BSCLINT0)</text>
<text x="78.2" y="72.4">PD2 (RXD1INT2)</text>
<text x="80" y="75.1">PD1 (SDAINT1)</text>
<text x="100.8" y="74">19</text>
<text x="100.8" y="76.6">18</text>
<text x="150.4" y="74">7</text>
<text x="150.4" y="76.6">8</text>
<text x="153.1" y="72.7">AUX_DA</text>
<text x="153.1" y="75.3">AUX_CL</text>
<text x="153.1" y="78">VLOGIC</text>
<text x="171.1" y="72.7">RESV</text>
<text x="174" y="78">NC</text>
<text x="178.7" y="76.6">17</text>
<text x="44.2" y="79.3">16</text>
<text x="44.2" y="81.9">17</text>
<text x="49.7" y="80.4">XTAL2</text>
<text x="49.7" y="83">XTAL1</text>
<text x="63.6" y="83">PB7 (PCINT7OC0AOC1CRTS)</text>
<text x="100.8" y="81.9">12</text>
<text x="148.9" y="81.9">10</text>
<text x="150.4" y="79.3">9</text>
<text x="153.1" y="80.6">AD0</text>
<text x="153.1" y="83.3">REGOUT</text>
<text x="174" y="83.3">NC</text>
<text x="174" y="80.6">NC</text>
<text x="178.7" y="81.9">15</text>
<text x="178.7" y="79.3">16</text>
<text x="59.8" y="85.6">PB6 (PCINT6OC1BOC4BADC13)</text>
<text x="59.8" y="88.3">PB5 (PCINT5OC1AOC4BADC12)</text>
<text x="100.8" y="84.6">30</text>
<text x="100.8" y="87.2">29</text>
<text x="100.8" y="89.9">28</text>
<text x="148.9" y="84.6">11</text>
<text x="148.9" y="87.2">12</text>
<text x="153.1" y="85.9">FSYNC</text>
<text x="153.1" y="88.6">INT</text>
<text x="174" y="85.9">NC</text>
<text x="178.7" y="84.6">14</text>
<text x="70.4" y="93.6">PB3 (PDOPCINT3MISO)</text>
<text x="73.6" y="90.9">PB4 (PCINT4ADC11)</text>
<text x="100.8" y="92.5">11</text>
<text x="100.8" y="95.2">10</text>
<text x="71.6" y="96.2">PB2 (PDIPCINT2MOSI)</text>
<text x="75.8" y="98.9">PB1 (PCINT1SCLK)</text>
<text x="78.9" y="101.5">PB0 (SSPCINT0)</text>
<text x="100.8" y="97.8">9</text>
<text x="100.8" y="100.5">8</text>
<text x="40.5" y="136.2">4</text>
<text x="44.4" y="137.2">L1</text>
<text x="61.1" y="137.2">L2</text>
<text x="66.4" y="136.2">2</text>
<text x="40.5" y="141.5">5</text>
<text x="44.4" y="142.5">VIN</text>
<text x="57.1" y="142.5">VOUT</text>
<text x="66.4" y="141.5">1</text>
<text x="40.5" y="149.4">6</text>
<text x="40.5" y="144.1">8</text>
<text x="44.4" y="145.2">VINA</text>
<text x="60.9" y="147.8">FB</text>
<text x="66.4" y="146.8">10</text>
<text x="44.4" y="150.5">EN</text>
<text x="61" y="153.1">PP</text>
<text x="66.4" y="152.1">11</text>
<text x="40.5" y="157.3">7</text>
<text x="44.4" y="158.4">PSSYNC</text>
<text x="86.8" y="197.4" transform="rotate(-90 86.8 197.4)">D-</text>
<text x="92.1" y="197.5" transform="rotate(-90 92.1 197.5)">ID</text>
<text x="79.4" y="202.1">MTN2</text>
<text x="84.1" y="201.4" transform="rotate(-90 84.1 201.4)">VBUS</text>
<text x="89.4" y="198.1" transform="rotate(-90 89.4 198.1)">D+</text>
<text x="90.8" y="202.1">MTN4</text>
<text x="94.7" y="200.3" transform="rotate(-90 94.7 200.3)">GND</text>
<text x="79.4" y="204.7">MTN1</text>
<text x="90.8" y="204.7">MTN3</text>
</g>
<g font-size="2.5" fill="#000080">
<text x="18.5" y="18.6">C14</text>
<text x="19.8" y="23.9">1uf</text>
<text x="42.3" y="20.6">0.1uf</text>
<text x="42.3" y="18.2">C3</text>
<text x="72.5" y="20.6">ATMEGA32U4-AU</text>
<text x="72.5" y="18.2">U1</text>
<text x="161.5" y="22.2">Q4</text>
<text x="172.5" y="18">CN4</text>
<text x="193.3" y="22.2">Q2</text>
<text x="204.3" y="18">CN2</text>
<text x="226.4" y="22.2">Q3</text>
<text x="237.3" y="18">CN3</text>
<text x="259.4" y="22.2">Q1</text>
<text x="271.7" y="18">CN1</text>
<text x="147.9" y="29.8">10k</text>
<text x="147.9" y="27.4">R4</text>
<text x="181" y="29.8">10k</text>
<text x="181" y="27.4">R5</text>
<text x="212.7" y="29.8">10k</text>
<text x="212.7" y="27.4">R6</text>
<text x="245.8" y="29.8">10k</text>
<text x="245.8" y="27.4">R7</text>
<text x="163.8" y="52">U2</text>
<text x="187.1" y="54">R8</text>
<text x="163.8" y="54.4">MPU6050</text>
<text x="187.1" y="56.3">10k</text>
<text x="205.6" y="59">10k</text>
<text x="205.6" y="56.6">R9</text>
<text x="16.4" y="64.3">10k</text>
<text x="17.2" y="62">R1</text>
<text x="30.4" y="63.6">C4</text>
<text x="38.4" y="63.6">1uf</text>
<text x="115.1" y="63.3">LED1</text>
<text x="195.8" y="77.5">2.2nf</text>
<text x="195.8" y="75.1">C11</text>
<text x="18.5" y="83.4">C1</text>
<text x="18.5" y="80.5">C2</text>
<text x="25.1" y="83.4">22pf</text>
<text x="25.1" y="80.7">22pf</text>
<text x="35.5" y="81.7">X1</text>
<text x="133.6" y="81.8">C15</text>
<text x="35.5" y="84.1">16MHz</text>
<text x="136.3" y="88.4">C13</text>
<text x="132.9" y="90.8" transform="rotate(-90 132.9 90.8)">0.01uf</text>
<text x="136.3" y="91.1">0.1uf</text>
<text x="187.9" y="93.6">C12</text>
<text x="26.5" y="100.5">C5</text>
<text x="35.7" y="100.5">C6</text>
<text x="187.9" y="96">0.1uf</text>
<text x="26.5" y="102.7">1uf</text>
<text x="34.4" y="103.2">1uf</text>
<text x="47.6" y="125.4">NR3015T2R2M</text>
<text x="54.2" y="122.8">L1</text>
<text x="52.7" y="130.6">U4</text>
<text x="46.3" y="133.4">TPS63001DRCR</text>
<text x="33.1" y="147.9">C8</text>
<text x="78.1" y="147.9">C7</text>
<text x="94.7" y="149.2">LED3</text>
<text x="33.1" y="150.3">10uf</text>
<text x="78.1" y="150.3">10uf</text>
<text x="32.8" y="173.4">D1</text>
<text x="120.5" y="171.6">SRX</text>
<text x="32.8" y="175.9">BAT54C</text>
<text x="120.5" y="174">Header2.54mm 1*3P</text>
<text x="86.5" y="184.7">22</text>
<text x="86.5" y="182.2">R2</text>
<text x="91.8" y="184.7">22</text>
<text x="91.8" y="182.2">R3</text>
<text x="120.8" y="191.4">P1</text>
<text x="18.6" y="195.2">Header 1*1P</text>
<text x="18.6" y="192.7">P2</text>
<text x="120.8" y="193.9">JST-PH2</text>
<text x="85.4" y="208.8">USB1</text>
<text x="85.4" y="211.2">MICRO USB 5S B</text>
</g>
<g font-size="2.5" fill="#f00">
<text x="45.8" y="29">2</text>
<text x="44.2" y="34.3">14</text>
<text x="49.7" y="35.4">VCC</text>
<text x="49.7" y="30.1">UVcc</text>
<text x="44.2" y="37">34</text>
<text x="49.7" y="38">VCC</text>
<text x="44.2" y="44.9">44</text>
<text x="44.2" y="42.3">24</text>
<text x="49.7" y="46">AVCC</text>
<text x="49.7" y="43.3">AVCC</text>
<text x="172.1" y="88.6">VDD</text>
<text x="178.7" y="87.2">13</text>
</g>
<g font-size="2.5">
<text x="172" y="75.3">GND</text>
<text x="178.7" y="74">18</text>
<text x="44.2" y="89.9">15</text>
<text x="45.8" y="87.2">5</text>
<text x="49.7" y="88.3">UGnd</text>
<text x="44.2" y="95.2">35</text>
<text x="44.2" y="92.5">23</text>
<text x="49.7" y="90.9">GND</text>
<text x="49.7" y="93.6">GND</text>
<text x="44.2" y="97.8">43</text>
<text x="49.7" y="98.9">GND</text>
<text x="49.7" y="96.2">GND</text>
<text x="58.4" y="155.8">GND</text>
<text x="66.4" y="154.7">9</text>
<text x="56.9" y="158.4">PGND</text>
<text x="66.4" y="157.3">3</text>
<text x="118.8" y="176.9">3</text>
<text x="118.8" y="179.6">2</text>
<text x="118.8" y="182.2">1</text>
<text x="16.9" y="198.1">1</text>
</g>
<g font-size="2.5" fill="#8d2323">
<text x="125.9" y="197">1</text>
<text x="125.9" y="199.7">2</text>
</g>
</svg>
